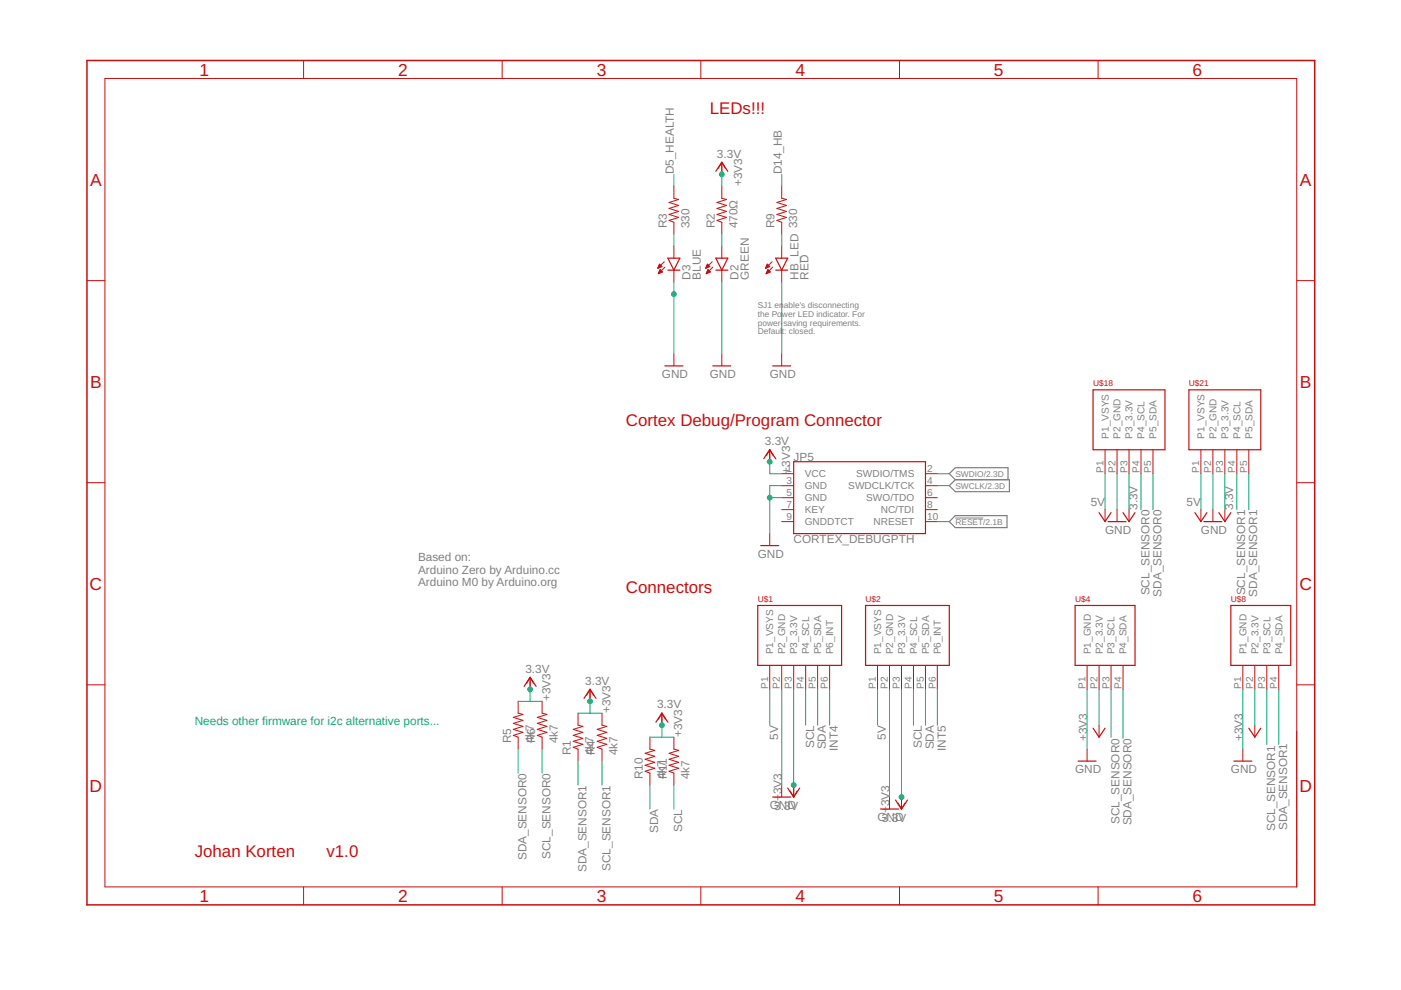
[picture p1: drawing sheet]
<svg xmlns="http://www.w3.org/2000/svg" width="297mm" height="210mm" viewBox="0 0 297 210" stroke-linecap="round" stroke-linejoin="round" font-family="sans-serif">
<path d="M201.3 110.6l1.2-1.3h11v2.6h-11zM201.3 103l1.2-1.3h11.5v2.5h-11.5zM202.5 101.7l-1.2-1.3 1.2-1.2h11.2v2.5" fill="none" stroke="#808080" stroke-width=".25"/>
<path d="M202.5 109.8h6" fill="none" stroke="#808080" stroke-width=".21"/>
<g fill="none" stroke="#c90d0c" stroke-width=".25">
<path d="M153 34.4l.8 1.3M153 34.4l-.7 1.3M153 34.4l-1.2 1.9M153 34.4l1.3 1.9M141.6 57.3h2.5M141.6 54.7h2.5l-1.2 2.6zM151.8 54.7h2.5l-1.3 2.6zM151.8 57.3h2.5M164.5 57.3h2.5M164.5 54.7h2.5l-1.3 2.6zM141 77.6h3.8M151.1 77.6h3.8"/>
<path d="M163.8 77.6h3.8M163.2 95.4l.8 1.2M163.2 95.4l-.8 1.2M163.2 95.4l-1.3 1.9M163.2 95.4l1.3 1.9M168.3 97.9h27.9v15.2h-27.9zM231.8 82.7h15.2v12.7h-15.2zM252.1 82.7h15.2v12.7h-15.2zM161.3 115.7h3.8M233 108.7l1.3 1.9 1.3-1.9M234.9 110.6h3.8M238.1 108.7l1.3 1.9 1.2-1.9"/>
<path d="M253.3 108.7l1.3 1.9 1.3-1.9M255.2 110.6h3.9M258.4 108.7l1.3 1.9 1.3-1.9M160.7 128.4h17.7v12.7h-17.7zM183.5 128.4h17.8v12.7h-17.8zM227.9 128.4h12.7v12.7h-12.7zM261 128.4h12.7v12.7h-12.7zM112.4 143.6l.8 1.3M112.4 143.6l-.8 1.3M112.4 143.6l-1.3 1.9M112.4 143.6l1.3 1.9M125.1 146.2l.8 1.2"/>
<path d="M125.1 146.2l-.8 1.2M125.1 146.2l-1.3 1.9M125.1 146.2l1.3 1.9M140.3 151.2l.8 1.3M140.3 151.2l-.7 1.3M140.3 151.2l-1.2 1.9M140.3 151.2l1.3 1.9M231.8 154.4l1.2 1.9 1.3-1.9M264.8 154.4l1.2 1.9 1.3-1.9M163.8 169h3.8M167 167.1l1.3 1.9M167.5 167.7l.8 1.3"/>
<path d="M169 167.7l-.7 1.3M169.5 167.1l-1.2 1.9M186.7 171.5h3.8M189.9 169.6l1.2 1.9M190.4 170.3l.7 1.2M191.9 170.3l-.8 1.2M192.4 169.6l-1.3 1.9M228.6 161.4h3.8M261.6 161.4h3.8"/>
</g>
<g fill="none" stroke="#c90d0c" stroke-width=".21">
<path d="M22.2 16.6h252.7v171.4h-252.7zM64.4 12.8v3.8M106.5 12.8v3.8M148.6 12.8v3.8M190.7 12.8v3.8M232.8 12.8v3.8M142.9 39.5v2.5l1 .3-2 .6 2 .7-2 .6 2 .6-2 .7 2 .6-2 .6 1 .4v2.6M153 34.4v2.6M153 39.5v2.5l1.1 .3-2.1 .6 2.1 .7-2.1 .6 2.1 .6-2.1 .7 2.1 .6-2.1 .6 1 .4v2.6M165.7 39.5v2.5l1.1 .3-2.1 .6 2.1 .7-2.1 .6 2.1 .6-2.1 .7 2.1 .6-2.1 .6 1 .4v2.6M18.4 59.5h3.8M139.5 56.8h.2"/>
<path d="M139.6 56.6h.4M139.6 56.5h.7M139.6 58h.1M139.7 56.4h.5M139.7 57.8h.3M139.7 56.3h.4M139.7 57.7h.6M139.7 57.6h.7M139.8 56.2h.2M139.8 56h.1M139.8 57.5h.5M139.8 56l-.4 .9"/>
<path d="M139.8 56l.5 .5-.9 .4M139.8 57.4h.4M139.9 57.3h.2M140 57.1l.5 .6-.9 .3zM140.8 55.5l-1.4 1.4M141 56.6l-1.4 1.4M142.9 52.2v2.5M142.9 57.3v2.5M149.6 56.8h.3M149.7 56.6h.5M149.8 56.5h.7M149.8 58h.1"/>
<path d="M149.8 57.8h.3M149.8 56.4h.6M149.9 56.3h.4M149.9 57.7h.5M149.9 57.6h.7M149.9 56.2h.3M150 56h.1M150 57.5h.5M150 56l-.4 .9M150 56l.5 .5-.9 .4M150 57.4h.3M150.1 57.3h.1"/>
<path d="M150.1 57.1l.5 .6-.9 .3zM151 55.5l-1.4 1.4M151.1 56.6l-1.4 1.4M153 52.2v2.5M153 57.3v2.5M162.3 56.8h.3M162.4 56.6h.5M162.5 56.5h.7M162.5 58h.1M162.5 57.8h.3M162.5 56.4h.6M162.6 56.3h.4"/>
<path d="M162.6 57.7h.5M162.6 56.2h.3M162.6 57.6h.7M162.7 56h.1M162.7 57.5h.5M162.7 56l-.4 .9M162.7 56l.5 .5-.9 .4M162.7 57.4h.3M162.8 57.3h.1M162.8 57.1l.5 .6-.9 .3zM163.7 55.5l-1.4 1.4M163.8 56.6l-1.4 1.4"/>
<path d="M165.7 52.2v2.5M165.7 57.3v2.5M274.9 59.5h3.8M142.9 75v2.6M153 75v2.6M165.7 75v2.6M163.2 95.4v2.5M234.3 95.4v5M236.8 95.4v5M239.4 95.4v5M241.9 95.4v5M244.5 95.4v5"/>
<path d="M254.6 95.4v5M257.2 95.4v5M259.7 95.4v5M262.2 95.4v5M264.8 95.4v5M18.4 102.3h3.8M163.2 113.1v2.6M165.7 100.4h2.6M165.7 103h2.6M165.7 105.5h2.6M165.7 108.1h2.6M165.7 110.6h2.6"/>
<path d="M196.2 100.4h2.5M196.2 103h2.5M196.2 105.5h2.5M196.2 108.1h2.5M196.2 110.6h2.5M234.3 108.1v2.5M236.8 108.1v2.5M239.4 108.1v2.5M254.6 108.1v2.5M257.2 108.1v2.5M259.7 108.1v2.5M274.9 102.3h3.8"/>
<path d="M18.4 145.2h3.8M109.9 148.7v2.5l1 .3-2.1 .6 2.1 .6-2.1 .7 2.1 .6-2.1 .6 2.1 .7-2.1 .6 1.1 .4v2.5M112.4 143.6v2.6M114.9 148.7v2.5l1.1 .3-2.1 .6 2.1 .6-2.1 .7 2.1 .6-2.1 .6 2.1 .7-2.1 .6 1 .4v2.5M122.6 151.2v2.6l1 .2-2.1 .6 2.1 .7-2.1 .6 2.1 .6-2.1 .7 2.1 .6-2.1 .7 1.1 .3v2.6M125.1 146.2v2.5M127.6 151.2v2.6l1.1 .2-2.1 .6 2.1 .7-2.1 .6 2.1 .6-2.1 .7 2.1 .6-2.1 .7 1 .3v2.6M137.8 156.3v2.5l1 .3-2 .6 2 .7-2 .6 2 .6-2 .7 2 .6-2 .6 1 .4v2.6M140.3 151.2v2.6M142.9 156.3v2.5l1 .3-2 .6 2 .7-2 .6 2 .6-2 .7 2 .6-2 .6 1 .4v2.6M163.2 141.1v5.1M165.7 141.1v5.1"/>
<path d="M168.3 141.1v5.1M170.8 141.1v5.1M173.4 141.1v5.1M175.9 141.1v5.1M186.1 141.1v5.1M188.6 141.1v5.1M191.1 141.1v5.1M193.7 141.1v5.1M196.2 141.1v5.1M198.7 141.1v5.1M230.5 141.1v5.1M230.5 158.8v2.6"/>
<path d="M233 141.1v5.1M233 153.8v2.5M235.6 141.1v5.1M238.1 141.1v5.1M263.5 141.1v5.1M263.5 158.8v2.6M266 141.1v5.1M266 153.8v2.5M268.6 141.1v5.1M271.1 141.1v5.1M274.9 145.2h3.8M165.7 166.5v2.5"/>
<path d="M168.3 166.5v2.5M188.6 169v2.5M191.1 169v2.5M64.4 188v3.9M106.5 188v3.9M148.6 188v3.9M190.7 188v3.9M232.8 188v3.9"/>
</g>
<path d="M18.4 12.8h260.3v179.1h-260.3z" fill="none" stroke="#c90d0c" stroke-width=".32"/>
<g fill="none" stroke="#0dab76" stroke-width=".21">
<path d="M142.9 37v2.5M153 37v2.5M165.7 37v2.5M142.9 49.7v2.5M142.9 59.8v15.2M153 49.7v2.5M153 59.8v15.2M165.7 49.7v2.5M165.7 59.8v15.2M163.2 97.9v2.5h2.5M163.2 105.5h2.5M165.7 103h-2.5v10.1"/>
<path d="M198.7 103h2.6M198.7 110.6h2.6M198.7 100.4h2.6M234.3 100.4v7.7M236.8 100.4v7.7M239.4 100.4v7.7M241.9 100.4v7.7M244.5 100.4v7.7M254.6 100.4v7.7M257.2 100.4v7.7M259.7 100.4v7.7M262.2 100.4v7.7"/>
<path d="M264.8 100.4v7.7M109.9 158.8v5.1M109.9 148.7h5M112.4 146.2v2.5M114.9 158.8v5.1M122.6 151.2h5M125.1 148.7v2.5M137.8 156.3h5.1M140.3 153.8v2.5M163.2 146.2v7.6M165.7 146.2v20.3M168.3 146.2v20.3"/>
<path d="M170.8 146.2v7.6M173.4 146.2v7.6M175.9 146.2v7.6M186.1 146.2v7.6M188.6 146.2v22.8M191.1 146.2v22.8M193.7 146.2v7.6M196.2 146.2v7.6M198.7 146.2v7.6M230.5 146.2v12.6M233 146.2v7.6M235.6 146.2v10.1"/>
<path d="M238.1 146.2v10.3M263.5 146.2v12.6M266 146.2v7.6M268.6 146.2v11.6M271.1 146.2v11.6M122.6 161.4v5.1M127.6 161.4v5.1M137.8 166.5v5M142.9 166.5v5"/>
</g>
<g fill="#0dab76" stroke="#0dab76" stroke-width=".21">
<circle cx="142.9" cy="62.4" r=".51"/>
<circle cx="163.2" cy="105.5" r=".51"/>
<circle cx="168.3" cy="166.5" r=".51"/>
<circle cx="191.1" cy="169" r=".51"/>
<circle cx="140.3" cy="153.8" r=".51"/>
<circle cx="163.2" cy="97.9" r=".51"/>
<circle cx="153" cy="37" r=".51"/>
<circle cx="125.1" cy="148.7" r=".51"/>
<circle cx="112.4" cy="146.2" r=".51"/>
</g>
<g font-size="3.7" fill="#c90d0c">
<text x="42.3" y="16">1</text>
<text x="84.4" y="16">2</text>
<text x="126.5" y="16">3</text>
<text x="168.6" y="16">4</text>
<text x="210.7" y="16">5</text>
<text x="252.9" y="16">6</text>
<text x="19.1" y="39.4">A</text>
<text x="275.6" y="39.4">A</text>
<text x="19.1" y="82.2">B</text>
<text x="275.6" y="82.2">B</text>
<text x="19" y="125.1">C</text>
<text x="275.5" y="125.1">C</text>
<text x="19" y="167.9">D</text>
<text x="275.5" y="167.9">D</text>
<text x="42.3" y="191.2">1</text>
<text x="84.4" y="191.2">2</text>
<text x="126.5" y="191.2">3</text>
<text x="168.6" y="191.2">4</text>
<text x="210.7" y="191.2">5</text>
<text x="252.9" y="191.2">6</text>
</g>
<g font-size="3.6" fill="#c90d0c">
<text x="150.5" y="24.3">LEDs!!!</text>
<text x="132.7" y="90.3">Cortex Debug/Program Connector</text>
<text x="132.7" y="125.8">Connectors</text>
<text x="41.3" y="181.7">Johan Korten</text>
<text x="69.2" y="181.7">v1.0</text>
</g>
<g font-size="2.5" fill="#808080">
<text x="152" y="33.4">3.3V</text>
<text x="142.9" y="37" transform="rotate(-90 142.9 37)">D5_HEALTH</text>
<text x="157.3" y="39.5" transform="rotate(-90 157.3 39.5)">+3V3</text>
<text x="165.7" y="37" transform="rotate(-90 165.7 37)">D14_HB</text>
<text x="141.4" y="48.4" transform="rotate(-90 141.4 48.4)">R3</text>
<text x="146.2" y="48.4" transform="rotate(-90 146.2 48.4)">330</text>
<text x="151.5" y="48.4" transform="rotate(-90 151.5 48.4)">R2</text>
<text x="156.3" y="48.4" transform="rotate(-90 156.3 48.4)">470Ω</text>
<text x="164.2" y="48.4" transform="rotate(-90 164.2 48.4)">R9</text>
<text x="146.4" y="59.3" transform="rotate(-90 146.4 59.3)">D3</text>
<text x="148.6" y="59.3" transform="rotate(-90 148.6 59.3)">BLUE</text>
<text x="156.6" y="59.3" transform="rotate(-90 156.6 59.3)">D2</text>
<text x="158.7" y="59.3" transform="rotate(-90 158.7 59.3)">GREEN</text>
<text x="169.3" y="59.3" transform="rotate(-90 169.3 59.3)">HB_LED 330</text>
<text x="171.4" y="59.3" transform="rotate(-90 171.4 59.3)">RED</text>
<text x="140.3" y="80.1">GND</text>
<text x="150.5" y="80.1">GND</text>
<text x="163.2" y="80.1">GND</text>
<text x="162.2" y="94.3">3.3V</text>
<text x="167.5" y="100.4" transform="rotate(-90 167.5 100.4)">+3V3</text>
<text x="168.3" y="97.6">JP5</text>
<text x="231.3" y="107.3">5V</text>
<text x="251.6" y="107.3">5V</text>
<text x="234.3" y="113.1">GND</text>
<text x="241.2" y="108.1" transform="rotate(-90 241.2 108.1)">3.3V</text>
<text x="254.6" y="113.1">GND</text>
<text x="261.5" y="108.1" transform="rotate(-90 261.5 108.1)">3.3V</text>
<text x="88.6" y="119">Based on:</text>
<text x="160.7" y="118.2">GND</text>
<text x="168.3" y="115.2">CORTEX_DEBUGPTH</text>
<text x="88.6" y="121.6">Arduino Zero by Arduino.cc</text>
<text x="88.6" y="124.3">Arduino M0 by Arduino.org</text>
<text x="243.7" y="126.2" transform="rotate(-90 243.7 126.2)">SCL_SENSOR0</text>
<text x="246.2" y="126.5" transform="rotate(-90 246.2 126.5)">SDA_SENSOR0</text>
<text x="264" y="126.2" transform="rotate(-90 264 126.2)">SCL_SENSOR1</text>
<text x="266.6" y="126.5" transform="rotate(-90 266.6 126.5)">SDA_SENSOR1</text>
<text x="111.4" y="142.6">3.3V</text>
<text x="116.7" y="148.7" transform="rotate(-90 116.7 148.7)">+3V3</text>
<text x="124.1" y="145.1">3.3V</text>
<text x="129.4" y="151.2" transform="rotate(-90 129.4 151.2)">+3V3</text>
<text x="139.3" y="150.2">3.3V</text>
<text x="108.4" y="157.6" transform="rotate(-90 108.4 157.6)">R5</text>
<text x="113.2" y="157.6" transform="rotate(-90 113.2 157.6)">4k7</text>
<text x="113.4" y="157.6" transform="rotate(-90 113.4 157.6)">R6</text>
<text x="118.2" y="157.6" transform="rotate(-90 118.2 157.6)">4k7</text>
<text x="121.1" y="160.1" transform="rotate(-90 121.1 160.1)">R1</text>
<text x="125.9" y="160.1" transform="rotate(-90 125.9 160.1)">4k7</text>
<text x="126.1" y="160.1" transform="rotate(-90 126.1 160.1)">R4</text>
<text x="130.9" y="160.1" transform="rotate(-90 130.9 160.1)">4k7</text>
<text x="144.7" y="156.3" transform="rotate(-90 144.7 156.3)">+3V3</text>
<text x="165" y="156.8" transform="rotate(-90 165 156.8)">5V</text>
<text x="172.6" y="158.6" transform="rotate(-90 172.6 158.6)">SCL</text>
<text x="175.1" y="158.9" transform="rotate(-90 175.1 158.9)">SDA</text>
<text x="177.7" y="159.2" transform="rotate(-90 177.7 159.2)">INT4</text>
<text x="187.8" y="156.8" transform="rotate(-90 187.8 156.8)">5V</text>
<text x="195.4" y="158.6" transform="rotate(-90 195.4 158.6)">SCL</text>
<text x="198" y="158.9" transform="rotate(-90 198 158.9)">SDA</text>
<text x="200.5" y="159.2" transform="rotate(-90 200.5 159.2)">INT5</text>
<text x="230.5" y="157.1" transform="rotate(-90 230.5 157.1)">+3V3</text>
<text x="263.5" y="157.1" transform="rotate(-90 263.5 157.1)">+3V3</text>
<text x="136.3" y="165.2" transform="rotate(-90 136.3 165.2)">R10</text>
<text x="141.1" y="165.2" transform="rotate(-90 141.1 165.2)">4k7</text>
<text x="141.4" y="165.2" transform="rotate(-90 141.4 165.2)">R11</text>
<text x="146.2" y="165.2" transform="rotate(-90 146.2 165.2)">4k7</text>
<text x="227.9" y="163.9">GND</text>
<text x="261" y="163.9">GND</text>
<text x="163.2" y="171.5">G3ND</text>
<text x="165.5" y="171.8">.3V</text>
<text x="165.7" y="169.8" transform="rotate(-90 165.7 169.8)">+</text>
<text x="165.7" y="168.4" transform="rotate(-90 165.7 168.4)">3V3</text>
<text x="188.6" y="172.4" transform="rotate(-90 188.6 172.4)">+</text>
<text x="188.6" y="170.9" transform="rotate(-90 188.6 170.9)">3V3</text>
<text x="139.6" y="176.7" transform="rotate(-90 139.6 176.7)">SDA</text>
<text x="144.7" y="176.4" transform="rotate(-90 144.7 176.4)">SCL</text>
<text x="186" y="174.1">G3ND</text>
<text x="188.4" y="174.3">.3V</text>
<text x="237.3" y="174.7" transform="rotate(-90 237.3 174.7)">SCL_SENSOR0</text>
<text x="239.9" y="175" transform="rotate(-90 239.9 175)">SDA_SENSOR0</text>
<text x="270.4" y="176.3" transform="rotate(-90 270.4 176.3)">SCL_SENSOR1</text>
<text x="272.9" y="176" transform="rotate(-90 272.9 176)">SDA_SENSOR1</text>
<text x="111.6" y="182.4" transform="rotate(-90 111.6 182.4)">SDA_SENSOR0</text>
<text x="116.7" y="182.1" transform="rotate(-90 116.7 182.1)">SCL_SENSOR0</text>
<text x="124.3" y="184.9" transform="rotate(-90 124.3 184.9)">SDA_SENSOR1</text>
<text x="129.4" y="184.6" transform="rotate(-90 129.4 184.6)">SCL_SENSOR1</text>
</g>
<text font-size="2.5" fill="#0dab76" x="41.3" y="153.8">Needs other firmware for i2c alternative ports...</text>
<g font-size="2.1" fill="#808080">
<text x="235.1" y="93" transform="rotate(-90 235.1 93)">P1_VSYS</text>
<text x="237.6" y="93" transform="rotate(-90 237.6 93)">P2_GND</text>
<text x="240.1" y="93" transform="rotate(-90 240.1 93)">P3_3.3V</text>
<text x="242.7" y="93" transform="rotate(-90 242.7 93)">P4_SCL</text>
<text x="245.2" y="93" transform="rotate(-90 245.2 93)">P5_SDA</text>
<text x="255.4" y="93" transform="rotate(-90 255.4 93)">P1_VSYS</text>
<text x="257.9" y="93" transform="rotate(-90 257.9 93)">P2_GND</text>
<text x="260.5" y="93" transform="rotate(-90 260.5 93)">P3_3.3V</text>
<text x="263" y="93" transform="rotate(-90 263 93)">P4_SCL</text>
<text x="265.5" y="93" transform="rotate(-90 265.5 93)">P5_SDA</text>
<text x="166.7" y="100.1">1</text>
<text x="170.6" y="101.2">VCC</text>
<text x="181.5" y="101.2">SWDIO/TMS</text>
<text x="196.6" y="100.1">2</text>
<text x="233.9" y="100.3" transform="rotate(-90 233.9 100.3)">P1</text>
<text x="236.5" y="100.3" transform="rotate(-90 236.5 100.3)">P2</text>
<text x="239" y="100.3" transform="rotate(-90 239 100.3)">P3</text>
<text x="241.6" y="100.3" transform="rotate(-90 241.6 100.3)">P4</text>
<text x="244.1" y="100.3" transform="rotate(-90 244.1 100.3)">P5</text>
<text x="254.3" y="100.3" transform="rotate(-90 254.3 100.3)">P1</text>
<text x="256.8" y="100.3" transform="rotate(-90 256.8 100.3)">P2</text>
<text x="259.3" y="100.3" transform="rotate(-90 259.3 100.3)">P3</text>
<text x="261.9" y="100.3" transform="rotate(-90 261.9 100.3)">P4</text>
<text x="264.4" y="100.3" transform="rotate(-90 264.4 100.3)">P5</text>
<text x="166.7" y="102.6">3</text>
<text x="166.7" y="105.2">5</text>
<text x="166.7" y="107.7">7</text>
<text x="170.6" y="103.7">GND</text>
<text x="170.6" y="106.3">GND</text>
<text x="179.9" y="103.7">SWDCLK/TCK</text>
<text x="183.7" y="106.3">SWO/TDO</text>
<text x="196.6" y="107.7">8</text>
<text x="196.6" y="105.2">6</text>
<text x="196.6" y="102.6">4</text>
<text x="166.7" y="110.2">9</text>
<text x="170.6" y="108.8">KEY</text>
<text x="170.6" y="111.4">GNDDTCT</text>
<text x="185.2" y="111.4">NRESET</text>
<text x="186.7" y="108.8">NC/TDI</text>
<text x="196.6" y="110.2">10</text>
<text x="164" y="138.7" transform="rotate(-90 164 138.7)">P1_VSYS</text>
<text x="166.5" y="138.7" transform="rotate(-90 166.5 138.7)">P2_GND</text>
<text x="169" y="138.7" transform="rotate(-90 169 138.7)">P3_3.3V</text>
<text x="171.6" y="138.7" transform="rotate(-90 171.6 138.7)">P4_SCL</text>
<text x="174.1" y="138.7" transform="rotate(-90 174.1 138.7)">P5_SDA</text>
<text x="176.7" y="138.7" transform="rotate(-90 176.7 138.7)">P6_INT</text>
<text x="186.8" y="138.7" transform="rotate(-90 186.8 138.7)">P1_VSYS</text>
<text x="189.3" y="138.7" transform="rotate(-90 189.3 138.7)">P2_GND</text>
<text x="191.9" y="138.7" transform="rotate(-90 191.9 138.7)">P3_3.3V</text>
<text x="194.4" y="138.7" transform="rotate(-90 194.4 138.7)">P4_SCL</text>
<text x="197" y="138.7" transform="rotate(-90 197 138.7)">P5_SDA</text>
<text x="199.5" y="138.7" transform="rotate(-90 199.5 138.7)">P6_INT</text>
<text x="231.3" y="138.7" transform="rotate(-90 231.3 138.7)">P1_GND</text>
<text x="233.8" y="138.7" transform="rotate(-90 233.8 138.7)">P2_3.3V</text>
<text x="236.3" y="138.7" transform="rotate(-90 236.3 138.7)">P3_SCL</text>
<text x="238.9" y="138.7" transform="rotate(-90 238.9 138.7)">P4_SDA</text>
<text x="264.3" y="138.7" transform="rotate(-90 264.3 138.7)">P1_GND</text>
<text x="266.8" y="138.7" transform="rotate(-90 266.8 138.7)">P2_3.3V</text>
<text x="269.3" y="138.7" transform="rotate(-90 269.3 138.7)">P3_SCL</text>
<text x="271.9" y="138.7" transform="rotate(-90 271.9 138.7)">P4_SDA</text>
<text x="162.8" y="146" transform="rotate(-90 162.8 146)">P1</text>
<text x="165.4" y="146" transform="rotate(-90 165.4 146)">P2</text>
<text x="167.9" y="146" transform="rotate(-90 167.9 146)">P3</text>
<text x="170.5" y="146" transform="rotate(-90 170.5 146)">P4</text>
<text x="173" y="146" transform="rotate(-90 173 146)">P5</text>
<text x="175.5" y="146" transform="rotate(-90 175.5 146)">P6</text>
<text x="185.7" y="146" transform="rotate(-90 185.7 146)">P1</text>
<text x="188.2" y="146" transform="rotate(-90 188.2 146)">P2</text>
<text x="190.8" y="146" transform="rotate(-90 190.8 146)">P3</text>
<text x="193.3" y="146" transform="rotate(-90 193.3 146)">P4</text>
<text x="195.8" y="146" transform="rotate(-90 195.8 146)">P5</text>
<text x="198.4" y="146" transform="rotate(-90 198.4 146)">P6</text>
<text x="230.1" y="146" transform="rotate(-90 230.1 146)">P1</text>
<text x="232.7" y="146" transform="rotate(-90 232.7 146)">P2</text>
<text x="235.2" y="146" transform="rotate(-90 235.2 146)">P3</text>
<text x="237.8" y="146" transform="rotate(-90 237.8 146)">P4</text>
<text x="263.1" y="146" transform="rotate(-90 263.1 146)">P1</text>
<text x="265.7" y="146" transform="rotate(-90 265.7 146)">P2</text>
<text x="268.2" y="146" transform="rotate(-90 268.2 146)">P3</text>
<text x="270.8" y="146" transform="rotate(-90 270.8 146)">P4</text>
</g>
<g font-size="1.8" fill="#808080">
<text x="160.7" y="65.2">SJ1 en</text>
<text x="166.2" y="65.2">able's disconnecting</text>
<text x="160.7" y="67.1">the Po</text>
<text x="160.7" y="69">power-</text>
<text x="160.7" y="70.9">Defaul</text>
<text x="165.8" y="70.9">t: closed.</text>
<text x="165.8" y="67.1">wer LED indicator. For</text>
<text x="166.1" y="69">saving requirements.</text>
<text x="202.6" y="101.1">SWDIO/2.3D</text>
<text x="202.6" y="103.6">SWCLK/2.3D</text>
<text x="202.6" y="111.2">RESET/2.1B</text>
</g>
<g font-size="1.8" fill="#c90d0c">
<text x="231.8" y="81.9">U$18</text>
<text x="252.1" y="81.9">U$21</text>
<text x="160.7" y="127.6">U$1</text>
<text x="183.5" y="127.6">U$2</text>
<text x="227.9" y="127.6">U$4</text>
<text x="261" y="127.6">U$8</text>
</g>
</svg>
